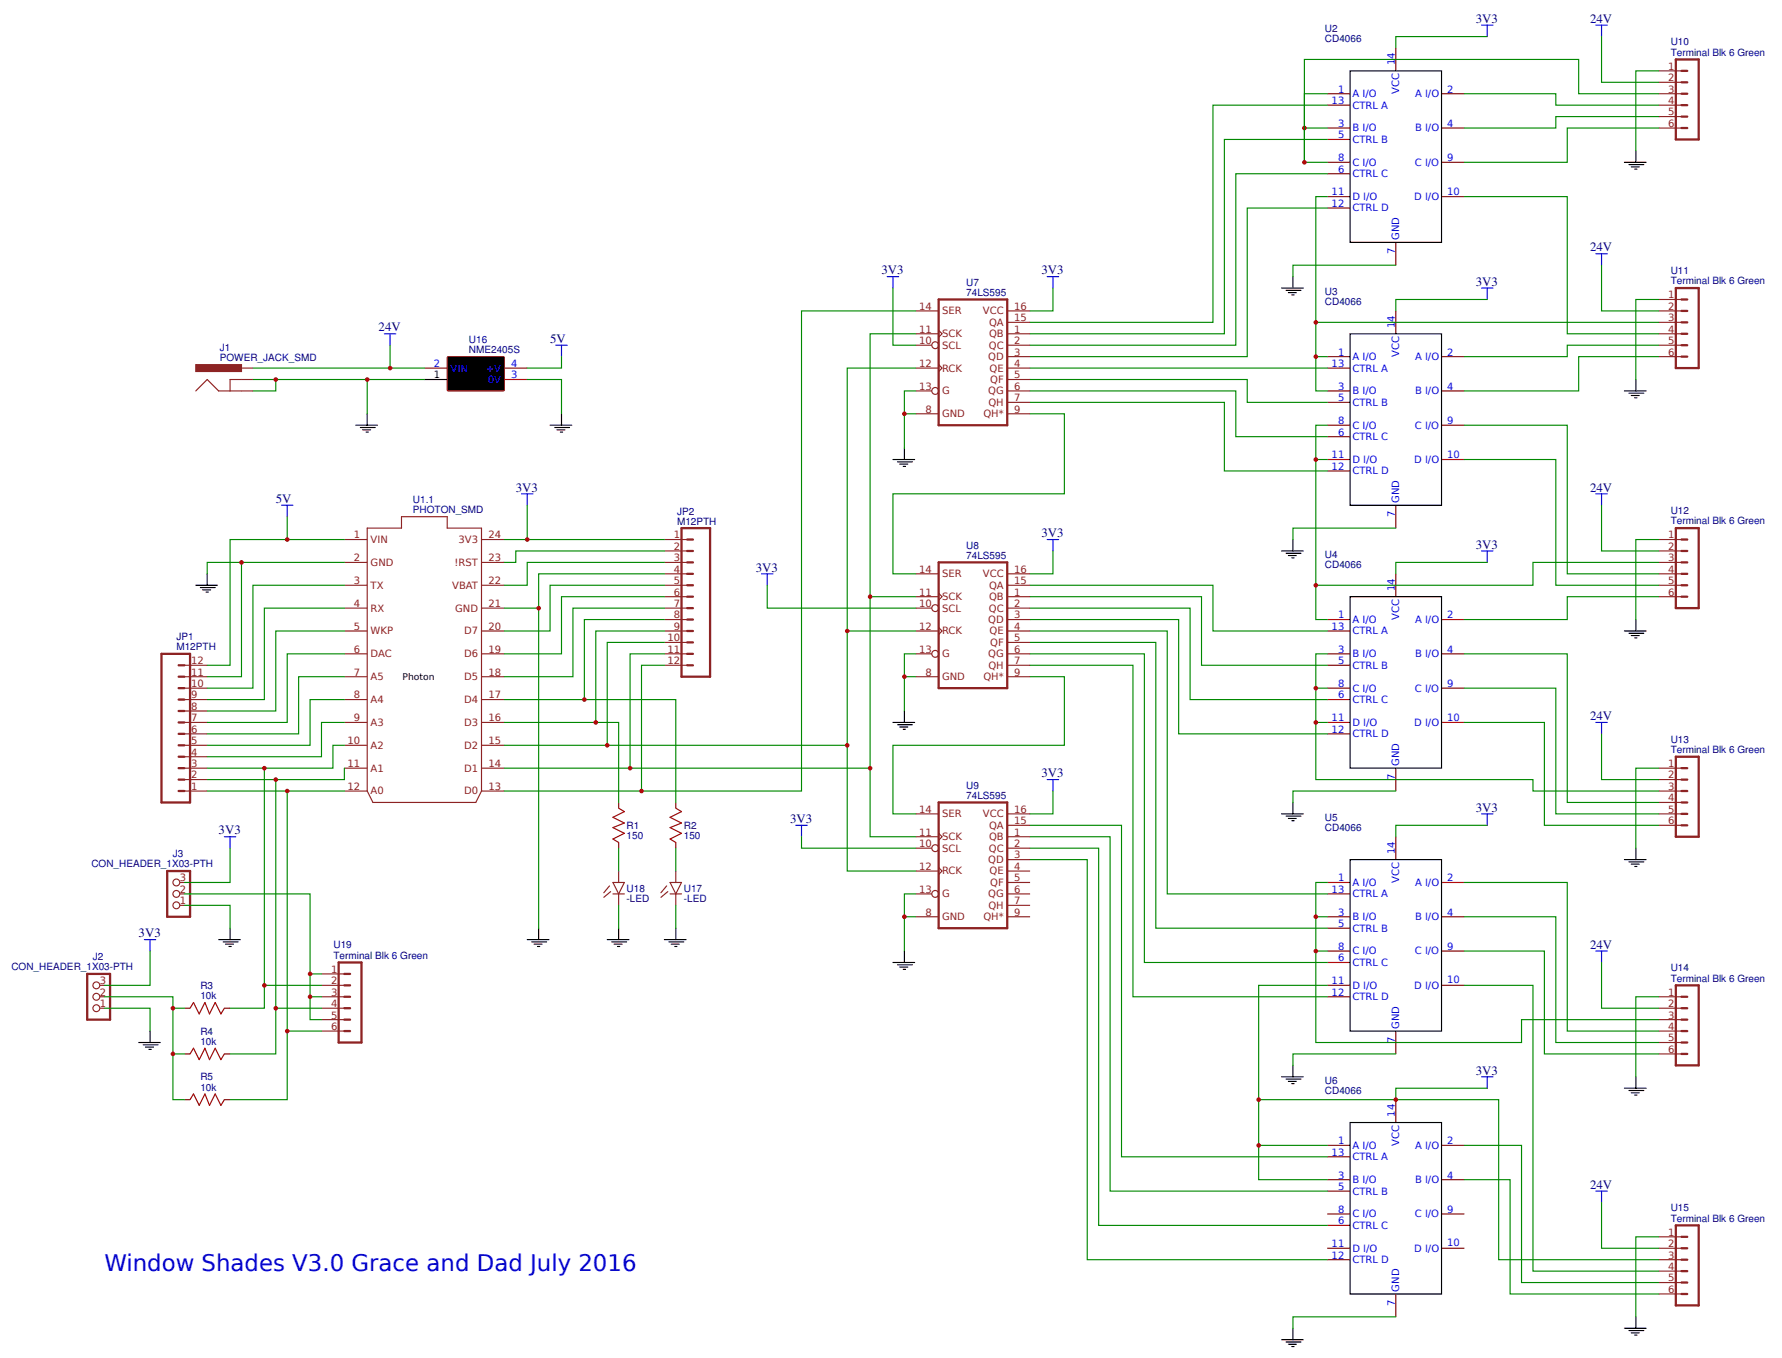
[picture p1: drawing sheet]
<svg xmlns="http://www.w3.org/2000/svg" width="416mm" height="317mm" viewBox="0 0 416 317" stroke-linecap="round" stroke-linejoin="round" font-family="sans-serif">
<g fill="none" stroke="#8d2323" stroke-width=".27">
<path d="M80.4 125.9h5.3M80.4 131.2h5.3M80.4 136.5h5.3M112.4 125.9h5.3M112.4 131.2h5.3M112.4 136.5h5.3M80.4 141.9h5.3M80.4 147.2h5.3M80.4 152.6h5.3M80.4 157.9h5.3M112.4 141.9h5.3M112.4 147.2h5.3"/>
<path d="M112.4 152.6h5.3M112.4 157.9h5.3M80.4 163.2h5.3M80.4 168.6h5.3M80.4 173.9h5.3M80.4 179.2h5.3M112.4 163.2h5.3M112.4 168.6h5.3M112.4 173.9h5.3M112.4 179.2h5.3M80.4 184.6h5.3M85.7 184.6l1.3 2.6h24l1.4-2.6"/>
<path d="M85.7 184.6v-61.4h8v-2.7h10.7v2.7h8v61.4M112.4 184.6h5.3"/>
</g>
<g fill="none" stroke="#800" stroke-width=".27">
<path d="M325.7 11.2v5.3M309.7 21.9h5.4M309.7 24.5h5.4M309.7 29.9h5.4M309.7 32.5h5.4M309.7 37.9h5.4M336.4 21.9h5.3M336.4 29.9h5.3M336.4 37.9h5.3M309.7 40.5h5.4M309.7 45.9h5.4M309.7 48.5h5.4"/>
<path d="M325.7 56.5v5.4M336.4 45.9h5.3M325.7 72.5v5.4M309.7 83.2h5.4M309.7 85.9h5.4M309.7 91.2h5.4M309.7 93.9h5.4M309.7 99.2h5.4M336.4 83.2h5.3M336.4 91.2h5.3M336.4 99.2h5.3M309.7 101.9h5.4"/>
<path d="M309.7 107.2h5.4M309.7 109.9h5.4M325.7 117.9v5.3M336.4 107.2h5.3M325.7 133.9v5.3M309.7 144.6h5.4M309.7 147.2h5.4M309.7 152.6h5.4M309.7 155.2h5.4M336.4 144.6h5.3M336.4 152.6h5.3M309.7 160.6h5.4"/>
<path d="M309.7 163.2h5.4M309.7 168.6h5.4M309.7 171.2h5.4M325.7 179.2v5.4M336.4 160.6h5.3M336.4 168.6h5.3M325.7 195.2v5.4M309.7 205.9h5.4M309.7 208.6h5.4M309.7 213.9h5.4M309.7 216.6h5.4M336.4 205.9h5.3"/>
<path d="M336.4 213.9h5.3M309.7 221.9h5.4M309.7 224.6h5.4M309.7 229.9h5.4M309.7 232.6h5.4M336.4 221.9h5.3M336.4 229.9h5.3M325.7 240.6v5.3M325.7 256.6v5.3M309.7 267.2h5.4M309.7 269.9h5.4M309.7 275.2h5.4"/>
<path d="M309.7 277.9h5.4M336.4 267.2h5.3M336.4 275.2h5.3M309.7 283.2h5.4M309.7 285.9h5.4M309.7 291.2h5.4M309.7 293.9h5.4M336.4 283.2h5.3M336.4 291.2h5.3M325.7 301.9v5.3"/>
</g>
<path d="M315.1 16.5h21.3v40h-21.3zM315.1 77.9h21.3v40h-21.3zM315.1 139.2h21.3v40h-21.3zM315.1 200.6h21.3v40h-21.3zM315.1 261.9h21.3v40h-21.3z" fill="none" stroke="#000" stroke-width=".27"/>
<path d="M213.7 72.5h-26.7v112.1h-69.3M213.7 77.9h-10.7v61.3h10.7M240.4 96.5h8v18.7h-40v18.7h5.3M203 139.2v56h10.7M240.4 157.9h8v16h-40v16h5.3" fill="none" stroke="#080" stroke-width=".27"/>
<circle cx="203" cy="139.2" r=".53" fill="#c00"/>
<path d="M117.7 179.2h85.3" fill="none" stroke="#080" stroke-width=".27"/>
<circle cx="203" cy="179.2" r=".53" fill="#c00"/>
<path d="M213.7 85.9h-16v61.3h16M197.7 147.2v56h16" fill="none" stroke="#080" stroke-width=".27"/>
<circle cx="197.7" cy="147.2" r=".53" fill="#c00"/>
<path d="M117.7 173.9h80" fill="none" stroke="#080" stroke-width=".27"/>
<circle cx="197.7" cy="173.9" r=".53" fill="#c00"/>
<path d="M208.4 107.2h5M209.4 107.7h3.5M210 108.3h1.8M210.8 108.8h.5M211 104.5v2.7" fill="none" stroke="#000" stroke-width=".27"/>
<path d="M213.7 96.5h-2.7v8M213.7 91.2h-2.7v5.3" fill="none" stroke="#080" stroke-width=".27"/>
<circle cx="211" cy="96.5" r=".53" fill="#c00"/>
<path d="M208.4 168.6h5M209.4 169.1h3.5M210 169.6h1.8M210.8 170.2h.5M211 165.9v2.7" fill="none" stroke="#000" stroke-width=".27"/>
<path d="M213.7 157.9h-2.7v8M213.7 152.6h-2.7v5.3" fill="none" stroke="#080" stroke-width=".27"/>
<circle cx="211" cy="157.9" r=".53" fill="#c00"/>
<path d="M208.4 224.6h5M209.4 225.1h3.5M210 225.6h1.8M210.8 226.2h.5M211 221.9v2.7" fill="none" stroke="#000" stroke-width=".27"/>
<path d="M213.7 213.9h-2.7v8M213.7 208.6h-2.7v5.3" fill="none" stroke="#080" stroke-width=".27"/>
<circle cx="211" cy="213.9" r=".53" fill="#c00"/>
<g fill="none" stroke="#00f" stroke-width=".27">
<path d="M345.7 5.9h2.7M347.1 5.9v2.6M372.4 5.9h2.7M373.7 5.9v2.6M372.4 59.2h2.7M373.7 59.2v2.7M207 64.5h2.7M208.4 64.5v2.7M244.4 64.5h2.6M245.7 64.5v2.7M345.7 67.2h2.7M347.1 67.2v2.7"/>
<path d="M372.4 115.2h2.7M373.7 115.2v2.7M177.7 133.9h2.7M179 133.9v2.6M244.4 125.9h2.6M245.7 125.9v2.6M345.7 128.5h2.7M347.1 128.5v2.7M372.4 168.6h2.7M373.7 168.6v2.6M185.7 192.6h2.7M187 192.6v2.6"/>
<path d="M244.4 181.9h2.6M245.7 181.9v2.7M345.7 189.9h2.7M347.1 189.9v2.7M372.4 221.9h2.7M373.7 221.9v2.7M345.7 251.2h2.7M347.1 251.2v2.7M372.4 277.9h2.7M373.7 277.9v2.7"/>
</g>
<g fill="none" stroke="#8d2323" stroke-width=".53">
<path d="M391.1 13.9h5.3v18.6h-5.3zM392.4 19.2h1.3M392.4 16.5h1.3M392.4 21.9h1.3M392.4 27.2h1.3M392.4 24.5h1.3M392.4 29.9h1.3M219 69.9h16v29.3h-16zM391.1 67.2h5.3v18.7h-5.3zM392.4 69.9h1.3M392.4 75.2h1.3M392.4 72.5h1.3"/>
<path d="M392.4 77.9h1.3M392.4 80.5h1.3M392.4 83.2h1.3M219 131.2h16v29.4h-16zM391.1 123.2h5.3v18.7h-5.3zM392.4 131.2h1.3M392.4 128.5h1.3M392.4 125.9h1.3M392.4 136.5h1.3M392.4 133.9h1.3M392.4 139.2h1.3M391.1 176.6h5.3v18.6h-5.3z"/>
<path d="M392.4 179.2h1.3M219 187.2h16v29.4h-16zM392.4 187.2h1.3M392.4 184.6h1.3M392.4 181.9h1.3M392.4 189.9h1.3M392.4 192.6h1.3M391.1 229.9h5.3v18.7h-5.3zM392.4 237.9h1.3M392.4 235.2h1.3M392.4 232.6h1.3M392.4 243.2h1.3"/>
<path d="M392.4 240.6h1.3M392.4 245.9h1.3M391.1 285.9h5.3v18.7h-5.3zM392.4 293.9h1.3M392.4 291.2h1.3M392.4 288.6h1.3M392.4 299.2h1.3M392.4 296.6h1.3M392.4 301.9h1.3"/>
</g>
<g fill="none" stroke="#8d2323" stroke-width=".27">
<path d="M387.1 16.5h5.3M387.1 19.2h5.3M387.1 21.9h5.3M387.1 24.5h5.3M387.1 27.2h5.3M387.1 29.9h5.3M213.7 77.9h5.3M213.7 72.5h5.3M219 77.1l.8 .8-.8 .8M235 77.9h5.4M235 72.5h5.4M235 75.2h5.4"/>
<path d="M387.1 77.9h5.3M387.1 72.5h5.3M387.1 75.2h5.3M387.1 69.9h5.3M213.7 80.5h3.7M213.7 85.9h5.3M213.7 91.2h3.7M213.7 96.5h5.3M219 85.1l.8 .8-.8 .8M235 80.5h5.4M235 83.2h5.4M235 85.9h5.4"/>
<path d="M235 88.5h5.4M235 91.2h5.4M235 93.9h5.4M235 96.5h5.4M387.1 80.5h5.3M387.1 83.2h5.3M213.7 139.2h5.3M213.7 133.9h5.3M219 138.4l.8 .8-.8 .8M235 139.2h5.4M235 133.9h5.4M235 136.5h5.4"/>
<path d="M387.1 139.2h5.3M387.1 133.9h5.3M387.1 136.5h5.3M387.1 125.9h5.3M387.1 128.5h5.3M387.1 131.2h5.3M213.7 141.9h3.7M213.7 147.2h5.3M213.7 152.6h3.7M213.7 157.9h5.3M219 146.4l.8 .8-.8 .8M235 141.9h5.4"/>
<path d="M235 144.6h5.4M235 147.2h5.4M235 149.9h5.4M235 152.6h5.4M235 155.2h5.4M235 157.9h5.4M387.1 179.2h5.3M213.7 195.2h5.3M213.7 197.9h3.7M213.7 189.9h5.3M219 194.4l.8 .8-.8 .8M235 195.2h5.4"/>
<path d="M235 197.9h5.4M235 189.9h5.4M235 192.6h5.4M387.1 189.9h5.3M387.1 192.6h5.3M387.1 181.9h5.3M387.1 184.6h5.3M387.1 187.2h5.3M213.7 203.2h5.3M213.7 208.6h3.7M213.7 213.9h5.3M219 202.4l.8 .8-.8 .8"/>
<path d="M235 200.6h5.4M235 203.2h5.4M235 205.9h5.4M235 208.6h5.4M235 211.2h5.4M235 213.9h5.4M387.1 232.6h5.3M387.1 235.2h5.3M387.1 237.9h5.3M387.1 240.6h5.3M387.1 243.2h5.3M387.1 245.9h5.3"/>
<path d="M387.1 288.6h5.3M387.1 291.2h5.3M387.1 293.9h5.3M387.1 296.6h5.3M387.1 299.2h5.3M387.1 301.9h5.3"/>
<circle cx="218.2" cy="91.2" r=".8"/>
<circle cx="218.2" cy="80.5" r=".8"/>
<circle cx="218.2" cy="141.9" r=".8"/>
<circle cx="218.2" cy="152.6" r=".8"/>
<circle cx="218.2" cy="197.9" r=".8"/>
<circle cx="218.2" cy="208.6" r=".8"/>
</g>
<g fill="none" stroke="#080" stroke-width=".27">
<path d="M347.1 8.5h-21.4v2.7M373.7 8.5v10.7h13.4M387.1 16.5h-5.4v18.7M304.4 29.9v8h5.3M309.7 24.5h-26.7v50.7h-42.6M309.7 32.5h-24v45.4h-45.3M309.7 21.9h-5.3v8h5.3M341.7 21.9h21.4v2.6h24M387.1 27.2h-24v2.7h-21.4M387.1 29.9h-21.4v8h-24M309.7 40.5h-21.3v40h-48M309.7 48.5h-18.7v34.7h-50.6"/>
<path d="M341.7 45.9h24v32h21.4M208.4 67.2v13.3h5.3M245.7 67.2v5.3h-5.3M325.7 61.9h-24v2.6M347.1 69.9h-21.4v2.6M373.7 61.9v10.6h13.4M387.1 69.9h-5.4v18.6M240.4 88.5h50.6v5.4h18.7M240.4 91.2h48v10.7h21.3M240.4 93.9h45.3v16h24M240.4 85.9h69.3M341.7 99.2h24v34.7h21.4"/>
<path d="M387.1 80.5h-21.4v2.7h-24M387.1 83.2h-18.7v8h-26.7M341.7 107.2h21.4v29.3h24M373.7 117.9v10.6h13.4M179 136.5v5.4h34.7M240.4 136.5h42.6v10.7h26.7M240.4 139.2h40v16h29.3M245.7 128.5v5.4h-5.3M325.7 123.2h-24v2.7M347.1 131.2h-21.4v2.7M387.1 139.2h-21.4v5.4h-24M387.1 125.9h-5.4v18.7"/>
<path d="M240.4 141.9h37.3v21.3h32M240.4 144.6h34.6v26.6h34.7M240.4 147.2h32v61.4h37.3M240.4 149.9h29.3v66.7h40M240.4 152.6h26.6v72h42.7M240.4 155.2h24v77.4h45.3M341.7 152.6h24v34.6h21.4M341.7 160.6h21.4v29.3h24M341.7 168.6h18.7v24h26.7M373.7 171.2v10.7h13.4M387.1 179.2h-5.4v18.7M187 195.2v2.7h26.7"/>
<path d="M240.4 192.6h21.3v77.3h48M240.4 195.2h18.6v82.7h50.7M240.4 197.9h16v88h53.3M245.7 184.6v5.3h-5.3M325.7 184.6h-24v2.6M347.1 192.6h-21.4v2.6M240.4 200.6h13.3v93.3h56M341.7 205.9h24v34.7h21.4M341.7 213.9h21.4v29.3h24M341.7 221.9h18.7v24h26.7M341.7 229.9h16v66.7h29.4M373.7 224.6v10.6h13.4"/>
<path d="M387.1 232.6h-5.4v18.6M325.7 245.9h-24v2.7M347.1 253.9h-21.4v2.7M341.7 267.2h13.4v32h32M341.7 275.2h10.7v26.7h34.7M373.7 280.6v10.6h13.4M387.1 288.6h-5.4v18.6M325.7 307.2h-24v2.7"/>
</g>
<g fill="none" stroke="#000" stroke-width=".27">
<path d="M379.1 37.9h5M380.1 38.4h3.5M380.7 38.9h1.8M381.5 39.5h.5M381.7 35.2v2.7M299.1 67.2h5M300.1 67.7h3.5M300.7 68.3h1.8M301.5 68.8h.5M301.7 64.5v2.7M379.1 91.2h5M380.1 91.7h3.5"/>
<path d="M380.7 92.3h1.8M381.5 92.8h.5M381.7 88.5v2.7M299.1 128.5h5M300.1 129.1h3.5M300.7 129.6h1.8M301.5 130.2h.5M301.7 125.9v2.6M379.1 147.2h5M380.1 147.8h3.5M380.7 148.3h1.8M381.5 148.8h.5"/>
<path d="M381.7 144.6v2.6M299.1 189.9h5M300.1 190.4h3.5M300.7 191h1.8M301.5 191.5h.5M301.7 187.2v2.7M381.7 197.9v2.7M379.1 200.6h5M380.1 201.1h3.5M380.7 201.6h1.8M381.5 202.2h.5M299.1 251.2h5"/>
<path d="M300.1 251.8h3.5M300.7 252.3h1.8M301.5 252.8h.5M301.7 248.6v2.6M379.1 253.9h5M380.1 254.4h3.5M380.7 255h1.8M381.5 255.5h.5M381.7 251.2v2.7M299.1 312.6h5M300.1 313.1h3.5M300.7 313.6h1.8"/>
<path d="M301.5 314.2h.5M301.7 309.9v2.7M379.1 309.9h5M380.1 310.4h3.5M380.7 311h1.8M381.5 311.5h.5M381.7 307.2v2.7"/>
</g>
<circle cx="304.4" cy="29.9" r=".53" fill="#c00"/>
<path d="M387.1 21.9h-18.7v-8h-64v24" fill="none" stroke="#080" stroke-width=".27"/>
<circle cx="304.4" cy="37.9" r=".53" fill="#c00"/>
<path d="M309.7 45.9h-2.6v37.3h2.6M307.1 83.2v8h2.6" fill="none" stroke="#080" stroke-width=".27"/>
<circle cx="307.1" cy="83.2" r=".53" fill="#c00"/>
<path d="M307.1 75.2h80" fill="none" stroke="#080" stroke-width=".27"/>
<circle cx="307.1" cy="75.2" r=".53" fill="#c00"/>
<path d="M309.7 99.2h-2.6v8h2.6M307.1 107.2v37.4h2.6" fill="none" stroke="#080" stroke-width=".27"/>
<circle cx="307.1" cy="107.2" r=".53" fill="#c00"/>
<path d="M387.1 131.2h-29.4v5.3h-50.6" fill="none" stroke="#080" stroke-width=".27"/>
<circle cx="307.1" cy="136.6" r=".53" fill="#c00"/>
<path d="M309.7 152.6h-2.6v8h2.6M307.1 160.6v8h2.6" fill="none" stroke="#080" stroke-width=".27"/>
<circle cx="307.1" cy="160.6" r=".53" fill="#c00"/>
<path d="M307.1 168.6v13.3h50.6v2.7h29.4" fill="none" stroke="#080" stroke-width=".27"/>
<circle cx="307.1" cy="168.6" r=".53" fill="#c00"/>
<path d="M307.1 213.9v8h2.6M309.7 205.9h-2.6v8h2.6" fill="none" stroke="#080" stroke-width=".27"/>
<circle cx="307.1" cy="213.9" r=".53" fill="#c00"/>
<path d="M307.1 221.9v21.3h48v-5.3h32" fill="none" stroke="#080" stroke-width=".27"/>
<circle cx="307.1" cy="221.9" r=".53" fill="#c00"/>
<path d="M309.7 229.9h-16v37.3h16M293.7 267.2v8h16" fill="none" stroke="#080" stroke-width=".27"/>
<circle cx="293.7" cy="267.2" r=".53" fill="#c00"/>
<path d="M293.7 256.6h56v37.3h37.4" fill="none" stroke="#080" stroke-width=".27"/>
<g fill="#c00">
<circle cx="325.7" cy="256.6" r=".53"/>
<circle cx="293.7" cy="256.6" r=".53"/>
</g>
<path d="M104.5 83.2h13.1l.1 .3v7.6l-.3 .1h-12.9l-.1-.3v-7.4z" fill="#000" stroke="#800" stroke-width=".27"/>
<path d="M99 85.9h5.4M117.7 85.9h5.3M117.7 88.5h5.3" fill="none" stroke="#800" stroke-width=".27"/>
<path d="M99 88.5h5.4" fill="none" stroke="#000" stroke-width=".27"/>
<path d="M59 88.5h5.4v2.7h-5.4M59 85.9h40M64.4 88.5h34.6" fill="none" stroke="#080" stroke-width=".27"/>
<circle cx="64.4" cy="88.5" r=".53" fill="#c00"/>
<path d="M129.7 80.5h2.7M131 80.5v2.7" fill="none" stroke="#00f" stroke-width=".27"/>
<path d="M85.7 88.5v8M123 88.5h8v8M131 83.2v2.7h-8" fill="none" stroke="#080" stroke-width=".27"/>
<path d="M83 99.2h5.1M84.1 99.7h3.5M85.7 96.5v2.7M128.4 99.2h5M129.4 99.7h3.5M131 96.5v2.7M84.6 100.3h1.9M85.4 100.8h.6M130 100.3h1.8M130.8 100.8h.5" fill="none" stroke="#000" stroke-width=".27"/>
<circle cx="85.7" cy="88.5" r=".53" fill="#c00"/>
<path d="M65.7 117.9h2.7M67 117.9v2.6M121.7 115.2h2.7M123 115.2v2.7" fill="none" stroke="#00f" stroke-width=".27"/>
<g fill="none" stroke="#080" stroke-width=".27">
<path d="M123 117.9v8h-5.3M56.4 131.2v26.7h-8M67 120.5v5.4h13.4M67 125.9h-13.3v29.3h-5.3M80.4 131.2h-32v2.7M80.4 136.5h-21.4v24.1h-10.6M80.4 157.9h-10.7v13.3h-21.3M80.4 152.6h-13.4v16h-18.6M80.4 147.2h-16v18.7h-16M80.4 141.9h-18.7v21.3h-13.3M80.4 179.2v2.7h-32M80.4 173.9h-2.7v5.3h-29.3"/>
<path d="M80.4 168.6h-5.4v8h-26.6M80.4 163.2h-8v10.7h-24M117.7 168.6h26.7v18.6M117.7 163.2h40v24M48.4 184.6h32M144.4 197.9v5.3M157.7 197.9v5.3M144.4 211.2v5.4M157.7 211.2v5.4"/>
</g>
<g fill="none" stroke="#000" stroke-width=".27">
<path d="M45.7 136.5h5.1M46.8 137.1h3.4M47.3 137.6h1.9M48.1 138.2h.5M48.4 133.9v2.6M141.7 219.2h5.1M142.8 219.8h3.4M144.4 216.6v2.6M155 219.2h5.1M156.1 219.8h3.5M157.7 216.6v2.6M143.3 220.3h1.9"/>
<path d="M144.1 220.8h.5M156.6 220.3h1.9M157.4 220.8h.6"/>
</g>
<g fill="none" stroke="#8d2323" stroke-width=".27">
<path d="M45.7 91.2l2.7-2.7 2.6 2.7h8M56.4 85.9h2.6M59 88.5h-5.3v2.7M155 125.9h5.4M155 128.5h5.4M155 131.2h5.4M155 133.9h5.4M155 136.5h5.4M155 139.2h5.4M43 157.9h5.4M43 155.2h5.4M155 155.2h5.4"/>
<path d="M155 141.9h5.4M155 144.6h5.4M155 147.2h5.4M155 149.9h5.4M155 152.6h5.4M43 179.2h5.4M43 176.6h5.4M43 173.9h5.4M43 171.2h5.4M43 168.6h5.4M43 165.9h5.4M43 163.2h5.4"/>
<path d="M43 160.6h5.4M43 184.6h5.4M43 181.9h5.4M142.2 206.7l-1.3 1.6M142.5 208l-1.6 1.4M143 208.6h2.7M143 205.9h2.7l-1.3 2.7zM144.4 203.2v2.7M144.4 208.6v2.6M155.6 206.7l-1.4 1.6M155.8 208l-1.6 1.4M156.4 205.9h2.6l-1.3 2.7z"/>
<path d="M156.4 208.6h2.6M157.7 203.2v2.7M157.7 208.6v2.6"/>
</g>
<path d="M144.4 188.6l1.3 .8-2.7 1.3 2.7 1.3-2.7 1.1 2.7 1.3-2.7 1.4 1.4 .8M157.7 188.6l1.3 .8-2.6 1.3 2.6 1.3-2.6 1.1 2.6 1.3-2.6 1.4 1.3 .8" fill="none" stroke="#a00000" stroke-width=".27"/>
<path d="M144.4 187.2v1.4M144.4 196.6v1.3M157.7 187.2v1.4M157.7 196.6v1.3" fill="none" stroke="#800" stroke-width=".27"/>
<path d="M45.7 85.1h10.7v1.6h-10.7z" fill="#8d2323" stroke="#8d2323" stroke-width=".27"/>
<g fill="none" stroke="#8d2323" stroke-width=".53">
<path d="M159 123.2h6.7v34.7h-6.7zM160.4 131.2h1.3M160.4 128.5h1.3M160.4 125.9h1.3M160.4 136.5h1.3M160.4 133.9h1.3M160.4 139.2h1.3M37.7 152.6h6.7v34.6h-6.7zM41.7 157.9h1.3M41.7 155.2h1.3M160.4 152.6h1.3M160.4 155.2h1.3"/>
<path d="M160.4 141.9h1.3M160.4 144.6h1.3M160.4 147.2h1.3M160.4 149.9h1.3M41.7 179.2h1.3M41.7 173.9h1.3M41.7 176.6h1.3M41.7 171.2h1.3M41.7 168.6h1.3M41.7 165.9h1.3M41.7 163.2h1.3M41.7 160.6h1.3"/>
<path d="M41.7 181.9h1.3M41.7 184.6h1.3"/>
</g>
<circle cx="67" cy="125.9" r=".53" fill="#c00"/>
<path d="M123 125.9h32" fill="none" stroke="#080" stroke-width=".27"/>
<circle cx="123" cy="125.9" r=".53" fill="#c00"/>
<path d="M155 128.5h-34.6v2.7h-2.7M155 131.2h-32v5.3h-5.3M155 133.9h-29.3v8h-8M155 136.5h-26.6v10.7h-10.7" fill="none" stroke="#080" stroke-width=".27"/>
<circle cx="56.4" cy="131.2" r=".53" fill="#c00"/>
<path d="M123 219.2h5.1M124.1 219.8h3.5M125.7 216.6v2.6M124.6 220.3h1.9M125.4 220.8h.6" fill="none" stroke="#000" stroke-width=".27"/>
<path d="M125.7 141.9v74.7" fill="none" stroke="#080" stroke-width=".27"/>
<circle cx="125.7" cy="141.9" r=".53" fill="#c00"/>
<path d="M155 139.2h-24v13.4h-13.3M155 141.9h-21.3v16h-16M155 144.6h-18.6v18.6" fill="none" stroke="#080" stroke-width=".27"/>
<circle cx="136.4" cy="163.2" r=".53" fill="#c00"/>
<path d="M155 147.2h-16v21.4" fill="none" stroke="#080" stroke-width=".27"/>
<circle cx="139" cy="168.6" r=".53" fill="#c00"/>
<path d="M155 149.9h-13.3v24" fill="none" stroke="#080" stroke-width=".27"/>
<circle cx="141.7" cy="173.9" r=".53" fill="#c00"/>
<path d="M155 152.6h-8v26.6" fill="none" stroke="#080" stroke-width=".27"/>
<circle cx="147" cy="179.2" r=".53" fill="#c00"/>
<path d="M155 155.2h-5.3v29.4" fill="none" stroke="#080" stroke-width=".27"/>
<circle cx="149.7" cy="184.6" r=".53" fill="#c00"/>
<path d="M20.3 227.2h5.4v10.7h-5.4zM79 224.6h5.4v18.6h-5.4zM80.4 232.6h1.3M80.4 229.9h1.3M80.4 227.2h1.3M80.4 237.9h1.3M80.4 235.2h1.3M80.4 240.6h1.3" fill="none" stroke="#8d2323" stroke-width=".53"/>
<g fill="none" stroke="#8d2323" stroke-width=".27">
<path d="M23.3 229.9h1M23.3 232.6h1M23.3 235.2h1M75 227.2h5.4M75 229.9h5.4M75 232.6h5.4M75 235.2h5.4M75 237.9h5.4M75 240.6h5.4"/>
<circle cx="22.5" cy="229.9" r=".8"/>
<circle cx="22.5" cy="235.2" r=".8"/>
<circle cx="22.5" cy="232.6" r=".8"/>
</g>
<path d="M44.4 235.2l.8-1.3 1.3 2.7 1.3-2.7 1.1 2.7 1.3-2.7 1.4 2.7 .8-1.4M44.4 245.9l.8-1.3 1.3 2.6 1.3-2.6 1.1 2.6 1.3-2.6 1.4 2.6 .8-1.3M44.4 256.6l.8-1.4 1.3 2.7 1.3-2.7 1.1 2.7 1.3-2.7 1.4 2.7 .8-1.3" fill="none" stroke="#a00000" stroke-width=".27"/>
<path d="M43 235.2h1.4M52.4 235.2h1.3M43 245.9h1.4M43 256.6h1.4M52.4 245.9h1.3M52.4 256.6h1.3" fill="none" stroke="#800" stroke-width=".27"/>
<path d="M43 235.2h-2.6v10.7h2.6M40.4 245.9v10.7h2.6" fill="none" stroke="#080" stroke-width=".27"/>
<circle cx="40.4" cy="245.9" r=".53" fill="#c00"/>
<path d="M24.3 235.2h10.7v5.4M24.3 232.6h16.1v2.6M35 221.9v8h-10.7M75 229.9h-13.3v5.3h-8M75 235.2h-10.6v10.7h-10.7M75 240.6h-8v16h-13.3" fill="none" stroke="#080" stroke-width=".27"/>
<path d="M33.7 219.2h2.7M35 219.2v2.7" fill="none" stroke="#00f" stroke-width=".27"/>
<path d="M32.4 243.2h5M33.4 243.8h3.5M34 244.3h1.8M34.8 244.8h.5M35 240.6v2.6" fill="none" stroke="#000" stroke-width=".27"/>
<circle cx="40.4" cy="235.2" r=".53" fill="#c00"/>
<path d="M39 203.2h5.4v10.7h-5.4z" fill="none" stroke="#8d2323" stroke-width=".53"/>
<g fill="none" stroke="#8d2323" stroke-width=".27">
<path d="M42 211.2h1M42 208.6h1M42 205.9h1"/>
<circle cx="41.2" cy="208.6" r=".8"/>
<circle cx="41.2" cy="211.2" r=".8"/>
<circle cx="41.2" cy="205.9" r=".8"/>
</g>
<path d="M52.4 195.2h2.6M53.7 195.2v2.7" fill="none" stroke="#00f" stroke-width=".27"/>
<path d="M51 219.2h5.1M52.1 219.8h3.5M53.7 216.6v2.6M52.6 220.3h1.9M53.4 220.8h.6" fill="none" stroke="#000" stroke-width=".27"/>
<path d="M53.7 197.9v8h-10.7M43 211.2h10.7v5.4M72.4 232.6v5.3h2.6M75 227.2h-2.6v5.4h2.6" fill="none" stroke="#080" stroke-width=".27"/>
<circle cx="72.4" cy="232.6" r=".53" fill="#c00"/>
<path d="M67 184.6v56" fill="none" stroke="#080" stroke-width=".27"/>
<g fill="#c00">
<circle cx="67" cy="184.6" r=".53"/>
<circle cx="67" cy="240.6" r=".53"/>
</g>
<path d="M64.4 181.9v53.3" fill="none" stroke="#080" stroke-width=".27"/>
<g fill="#c00">
<circle cx="64.4" cy="181.9" r=".53"/>
<circle cx="64.4" cy="235.2" r=".53"/>
</g>
<path d="M43 208.6h29.4v18.6" fill="none" stroke="#080" stroke-width=".27"/>
<circle cx="72.4" cy="227.2" r=".53" fill="#c00"/>
<path d="M61.7 179.2v50.7" fill="none" stroke="#080" stroke-width=".27"/>
<g fill="#c00">
<circle cx="61.7" cy="179.2" r=".53"/>
<circle cx="61.7" cy="229.9" r=".53"/>
</g>
<path d="M89.7 77.9h2.7M91 77.9v2.6" fill="none" stroke="#00f" stroke-width=".27"/>
<path d="M91 80.5v5.4" fill="none" stroke="#080" stroke-width=".27"/>
<circle cx="91" cy="85.9" r=".53" fill="#c00"/>
<text font-size="5.3" fill="#00f" x="24.3" y="296.6">Window Shades V3.0 Grace and Dad July 2016</text>
<g font-size="3" fill="#000080">
<text x="344.4" y="5.3">3V3</text>
<text x="371.1" y="5.3">24V</text>
<text x="371.1" y="58.7">24V</text>
<text x="205.7" y="64">3V3</text>
<text x="243" y="64">3V3</text>
<text x="344.4" y="66.7">3V3</text>
<text x="88.4" y="77.3">24V</text>
<text x="128.4" y="80">5V</text>
<text x="64.4" y="117.3">5V</text>
<text x="120.4" y="114.7">3V3</text>
<text x="371.1" y="114.7">24V</text>
<text x="243" y="125.3">3V3</text>
<text x="344.4" y="128">3V3</text>
<text x="176.4" y="133.3">3V3</text>
<text x="371.1" y="168">24V</text>
<text x="243" y="181.4">3V3</text>
<text x="344.4" y="189.4">3V3</text>
<text x="51" y="194.7">3V3</text>
<text x="184.4" y="192">3V3</text>
<text x="32.4" y="218.7">3V3</text>
<text x="371.1" y="221.4">24V</text>
<text x="344.4" y="250.7">3V3</text>
<text x="371.1" y="277.4">24V</text>
</g>
<g font-size="2.3" fill="#000080">
<text x="309.2" y="9.9">CD4066</text>
<text x="309.2" y="7.5">U2</text>
<text x="389.9" y="10.6">U10</text>
<text x="389.9" y="13">Terminal Blk 6 Green</text>
<text x="389.9" y="63.9">U11</text>
<text x="225.5" y="69">74LS595</text>
<text x="225.5" y="66.7">U7</text>
<text x="309.2" y="71.2">CD4066</text>
<text x="309.2" y="68.8">U3</text>
<text x="389.9" y="66.3">Terminal Blk 6 Green</text>
<text x="51.3" y="81.9">J1</text>
<text x="109.4" y="82.3">NME2405S</text>
<text x="109.4" y="79.9">U16</text>
<text x="51.3" y="84.3">POWER_JACK_SMD</text>
<text x="96.4" y="119.7">PHOTON_SMD</text>
<text x="96.4" y="117.3">U1.1</text>
<text x="389.9" y="119.9">U12</text>
<text x="158" y="122.4">M12PTH</text>
<text x="158" y="120.1">JP2</text>
<text x="389.9" y="122.3">Terminal Blk 6 Green</text>
<text x="225.5" y="130.4">74LS595</text>
<text x="225.5" y="128.1">U8</text>
<text x="309.2" y="130.1">U4</text>
<text x="309.2" y="132.5">CD4066</text>
<text x="41.2" y="149.4">JP1</text>
<text x="41.2" y="151.7">M12PTH</text>
<text x="389.9" y="173.3">U13</text>
<text x="389.9" y="175.7">Terminal Blk 6 Green</text>
<text x="225.5" y="184.1">U9</text>
<text x="225.5" y="186.4">74LS595</text>
<text x="309.2" y="191.5">U5</text>
<text x="146.2" y="195.8">150</text>
<text x="146.2" y="193.4">R1</text>
<text x="159.6" y="195.8">150</text>
<text x="159.6" y="193.4">R2</text>
<text x="309.2" y="193.9">CD4066</text>
<text x="21.3" y="202.3">CON_HEADER_1X03-PTH</text>
<text x="40.4" y="199.9">J3</text>
<text x="146.2" y="208.1">U18</text>
<text x="159.6" y="208.1">U17</text>
<text x="146.2" y="210.5">-LED</text>
<text x="159.6" y="210.5">-LED</text>
<text x="77.8" y="221.3">U19</text>
<text x="2.7" y="226.3">CON_HEADER_1X03-PTH</text>
<text x="21.7" y="223.9">J2</text>
<text x="77.8" y="223.7">Terminal Blk 6 Green</text>
<text x="389.9" y="226.6">U14</text>
<text x="46.8" y="233.1">10k</text>
<text x="46.8" y="230.7">R3</text>
<text x="389.9" y="229">Terminal Blk 6 Green</text>
<text x="46.8" y="243.8">10k</text>
<text x="46.8" y="241.4">R4</text>
<text x="46.8" y="254.4">10k</text>
<text x="46.8" y="252">R5</text>
<text x="309.2" y="255.2">CD4066</text>
<text x="309.2" y="252.8">U6</text>
<text x="389.9" y="285">Terminal Blk 6 Green</text>
<text x="389.9" y="282.6">U15</text>
</g>
<g font-size="2.3" fill="#00f">
<text x="325.5" y="15.2" transform="rotate(-90 325.5 15.2)">14</text>
<text x="312.2" y="21.6">1</text>
<text x="315.6" y="22.7">A I/O</text>
<text x="326.5" y="21.9" transform="rotate(-90 326.5 21.9)">VCC</text>
<text x="330.2" y="22.7">A I/O</text>
<text x="337.7" y="21.6">2</text>
<text x="310.7" y="24.3">13</text>
<text x="312.2" y="29.6">3</text>
<text x="315.6" y="25.3">CTRL A</text>
<text x="337.7" y="29.6">4</text>
<text x="312.2" y="32.3">5</text>
<text x="315.6" y="30.7">B I/O</text>
<text x="315.6" y="33.3">CTRL B</text>
<text x="330.2" y="30.7">B I/O</text>
<text x="312.2" y="37.6">8</text>
<text x="312.2" y="40.3">6</text>
<text x="315.6" y="38.7">C I/O</text>
<text x="315.6" y="41.3">CTRL C</text>
<text x="330.2" y="38.7">C I/O</text>
<text x="337.7" y="37.6">9</text>
<text x="310.7" y="45.6">11</text>
<text x="315.6" y="46.7">D I/O</text>
<text x="330" y="46.7">D I/O</text>
<text x="337.7" y="45.4">10</text>
<text x="310.7" y="48.3">12</text>
<text x="315.6" y="49.3">CTRL D</text>
<text x="325.5" y="59.4" transform="rotate(-90 325.5 59.4)">7</text>
<text x="326.5" y="56" transform="rotate(-90 326.5 56)">GND</text>
<text x="325.5" y="76.5" transform="rotate(-90 325.5 76.5)">14</text>
<text x="312.2" y="82.9">1</text>
<text x="326.5" y="83.3" transform="rotate(-90 326.5 83.3)">VCC</text>
<text x="337.7" y="82.9">2</text>
<text x="101.3" y="85.6">2</text>
<text x="105.2" y="86.7">VIN</text>
<text x="113.3" y="86.7">+V</text>
<text x="113.8" y="89.3">0V</text>
<text x="119.3" y="85.6">4</text>
<text x="119.3" y="88.3">3</text>
<text x="310.7" y="85.6">13</text>
<text x="315.6" y="84">A I/O</text>
<text x="315.6" y="86.7">CTRL A</text>
<text x="330.2" y="84">A I/O</text>
<text x="312.2" y="90.9">3</text>
<text x="312.2" y="93.6">5</text>
<text x="315.6" y="92">B I/O</text>
<text x="315.6" y="94.7">CTRL B</text>
<text x="330.2" y="92">B I/O</text>
<text x="337.7" y="90.9">4</text>
<text x="312.2" y="98.9">8</text>
<text x="312.2" y="101.6">6</text>
<text x="315.6" y="100">C I/O</text>
<text x="330.2" y="100">C I/O</text>
<text x="337.7" y="98.9">9</text>
<text x="310.7" y="106.9">11</text>
<text x="315.6" y="102.7">CTRL C</text>
<text x="337.7" y="106.8">10</text>
<text x="310.7" y="109.6">12</text>
<text x="315.6" y="108">D I/O</text>
<text x="315.6" y="110.7">CTRL D</text>
<text x="330" y="108">D I/O</text>
<text x="326.5" y="117.3" transform="rotate(-90 326.5 117.3)">GND</text>
<text x="325.5" y="120.7" transform="rotate(-90 325.5 120.7)">7</text>
<text x="325.5" y="137.9" transform="rotate(-90 325.5 137.9)">14</text>
<text x="310.7" y="147">13</text>
<text x="312.2" y="144.3">1</text>
<text x="315.6" y="145.4">A I/O</text>
<text x="315.6" y="148">CTRL A</text>
<text x="326.5" y="144.6" transform="rotate(-90 326.5 144.6)">VCC</text>
<text x="330.2" y="145.4">A I/O</text>
<text x="337.7" y="144.3">2</text>
<text x="312.2" y="152.3">3</text>
<text x="312.2" y="155">5</text>
<text x="315.6" y="153.4">B I/O</text>
<text x="330.2" y="153.4">B I/O</text>
<text x="337.7" y="152.3">4</text>
<text x="312.2" y="160.3">8</text>
<text x="315.6" y="156">CTRL B</text>
<text x="315.6" y="161.4">C I/O</text>
<text x="330.2" y="161.4">C I/O</text>
<text x="337.7" y="160.3">9</text>
<text x="312.2" y="163">6</text>
<text x="315.6" y="164">CTRL C</text>
<text x="310.7" y="168.3">11</text>
<text x="310.7" y="171">12</text>
<text x="315.6" y="169.4">D I/O</text>
<text x="315.6" y="172">CTRL D</text>
<text x="330" y="169.4">D I/O</text>
<text x="337.7" y="168.1">10</text>
<text x="326.5" y="178.7" transform="rotate(-90 326.5 178.7)">GND</text>
<text x="325.5" y="182" transform="rotate(-90 325.5 182)">7</text>
<text x="325.5" y="199.2" transform="rotate(-90 325.5 199.2)">14</text>
<text x="310.7" y="208.3">13</text>
<text x="312.2" y="205.6">1</text>
<text x="315.6" y="206.7">A I/O</text>
<text x="315.6" y="209.4">CTRL A</text>
<text x="326.5" y="206" transform="rotate(-90 326.5 206)">VCC</text>
<text x="330.2" y="206.7">A I/O</text>
<text x="337.7" y="205.6">2</text>
<text x="312.2" y="213.6">3</text>
<text x="315.6" y="214.7">B I/O</text>
<text x="330.2" y="214.7">B I/O</text>
<text x="337.7" y="213.6">4</text>
<text x="312.2" y="216.3">5</text>
<text x="312.2" y="221.6">8</text>
<text x="315.6" y="217.4">CTRL B</text>
<text x="337.7" y="221.6">9</text>
<text x="312.2" y="224.3">6</text>
<text x="315.6" y="222.7">C I/O</text>
<text x="315.6" y="225.4">CTRL C</text>
<text x="330.2" y="222.7">C I/O</text>
<text x="310.7" y="229.6">11</text>
<text x="310.7" y="232.3">12</text>
<text x="315.6" y="230.7">D I/O</text>
<text x="315.6" y="233.4">CTRL D</text>
<text x="330" y="230.7">D I/O</text>
<text x="337.7" y="229.5">10</text>
<text x="325.5" y="243.4" transform="rotate(-90 325.5 243.4)">7</text>
<text x="326.5" y="240" transform="rotate(-90 326.5 240)">GND</text>
<text x="325.5" y="260.6" transform="rotate(-90 325.5 260.6)">14</text>
<text x="310.7" y="269.6">13</text>
<text x="312.2" y="267">1</text>
<text x="315.6" y="268">A I/O</text>
<text x="326.5" y="267.3" transform="rotate(-90 326.5 267.3)">VCC</text>
<text x="330.2" y="268">A I/O</text>
<text x="337.7" y="267">2</text>
<text x="312.2" y="275">3</text>
<text x="315.6" y="270.7">CTRL A</text>
<text x="337.7" y="275">4</text>
<text x="312.2" y="277.6">5</text>
<text x="315.6" y="276">B I/O</text>
<text x="315.6" y="278.7">CTRL B</text>
<text x="330.2" y="276">B I/O</text>
<text x="312.2" y="283">8</text>
<text x="312.2" y="285.6">6</text>
<text x="315.6" y="284">C I/O</text>
<text x="315.6" y="286.7">CTRL C</text>
<text x="330.2" y="284">C I/O</text>
<text x="337.7" y="283">9</text>
<text x="310.7" y="291">11</text>
<text x="310.7" y="293.6">12</text>
<text x="315.6" y="292">D I/O</text>
<text x="330" y="292">D I/O</text>
<text x="337.7" y="290.8">10</text>
<text x="315.6" y="294.7">CTRL D</text>
<text x="325.5" y="304.7" transform="rotate(-90 325.5 304.7)">7</text>
<text x="326.5" y="301.4" transform="rotate(-90 326.5 301.4)">GND</text>
</g>
<g font-size="2.3" fill="#8d2323">
<text x="389.3" y="16.3">1</text>
<text x="389.3" y="18.9">2</text>
<text x="389.3" y="21.6">3</text>
<text x="389.3" y="24.3">4</text>
<text x="389.3" y="26.9">5</text>
<text x="389.3" y="29.6">6</text>
<text x="389.3" y="69.6">1</text>
<text x="214.5" y="77.6">11</text>
<text x="214.5" y="72.3">14</text>
<text x="219.8" y="73.3">SER</text>
<text x="229.4" y="73.3">VCC</text>
<text x="230.8" y="76">QA</text>
<text x="236.6" y="77.6">1</text>
<text x="236.6" y="74.9">15</text>
<text x="236.6" y="72.3">16</text>
<text x="389.3" y="72.3">2</text>
<text x="389.3" y="74.9">3</text>
<text x="389.3" y="77.6">4</text>
<text x="214.5" y="80.3">10</text>
<text x="219.8" y="81.3">SCL</text>
<text x="219.8" y="78.7">SCK</text>
<text x="230.8" y="81.3">QC</text>
<text x="230.8" y="78.7">QB</text>
<text x="236.6" y="80.3">2</text>
<text x="236.6" y="82.9">3</text>
<text x="389.3" y="80.3">5</text>
<text x="389.3" y="82.9">6</text>
<text x="214.5" y="85.6">12</text>
<text x="219.8" y="86.7">RCK</text>
<text x="230.6" y="84">QD</text>
<text x="230.9" y="86.7">QE</text>
<text x="231.1" y="89.3">QF</text>
<text x="236.6" y="85.6">4</text>
<text x="236.6" y="88.3">5</text>
<text x="214.5" y="90.9">13</text>
<text x="219.8" y="92">G</text>
<text x="230.6" y="92">QG</text>
<text x="230.7" y="94.7">QH</text>
<text x="236.6" y="90.9">6</text>
<text x="236.6" y="93.6">7</text>
<text x="216" y="96.3">8</text>
<text x="219.8" y="97.3">GND</text>
<text x="229.5" y="97.3">QH*</text>
<text x="236.6" y="96.3">9</text>
<text x="82.6" y="125.6">1</text>
<text x="114" y="125.6">24</text>
<text x="157.3" y="125.6">1</text>
<text x="389.3" y="125.6">1</text>
<text x="82.6" y="130.9">2</text>
<text x="86.5" y="126.7">VIN</text>
<text x="107" y="126.7">3V3</text>
<text x="114" y="130.9">23</text>
<text x="157.3" y="128.3">2</text>
<text x="157.3" y="130.9">3</text>
<text x="389.3" y="128.3">2</text>
<text x="389.3" y="130.9">3</text>
<text x="82.6" y="136.3">3</text>
<text x="86.5" y="132">GND</text>
<text x="86.5" y="137.4">TX</text>
<text x="105.5" y="137.4">VBAT</text>
<text x="106.1" y="132">!RST</text>
<text x="114" y="136.3">22</text>
<text x="157.3" y="133.6">4</text>
<text x="157.3" y="136.3">5</text>
<text x="214.5" y="133.6">14</text>
<text x="219.8" y="134.7">SER</text>
<text x="229.4" y="134.7">VCC</text>
<text x="230.8" y="137.4">QA</text>
<text x="236.6" y="136.3">15</text>
<text x="236.6" y="133.6">16</text>
<text x="389.3" y="133.6">4</text>
<text x="389.3" y="136.3">5</text>
<text x="82.6" y="141.6">4</text>
<text x="86.5" y="142.7">RX</text>
<text x="106.2" y="142.7">GND</text>
<text x="114" y="141.6">21</text>
<text x="157.3" y="139">6</text>
<text x="157.3" y="141.6">7</text>
<text x="214.5" y="141.6">10</text>
<text x="214.5" y="139">11</text>
<text x="219.8" y="142.7">SCL</text>
<text x="219.8" y="140">SCK</text>
<text x="230.8" y="142.7">QC</text>
<text x="230.8" y="140">QB</text>
<text x="236.6" y="141.6">2</text>
<text x="236.6" y="139">1</text>
<text x="389.3" y="139">6</text>
<text x="82.6" y="147">5</text>
<text x="86.5" y="148">WKP</text>
<text x="108.3" y="148">D7</text>
<text x="114" y="147">20</text>
<text x="155.8" y="149.6">10</text>
<text x="157.3" y="144.3">8</text>
<text x="157.3" y="147">9</text>
<text x="214.5" y="147">12</text>
<text x="219.8" y="148">RCK</text>
<text x="230.6" y="145.4">QD</text>
<text x="230.9" y="148">QE</text>
<text x="236.6" y="147">4</text>
<text x="236.6" y="149.6">5</text>
<text x="236.6" y="144.3">3</text>
<text x="44.6" y="155">12</text>
<text x="82.6" y="152.3">6</text>
<text x="86.5" y="153.4">DAC</text>
<text x="108.3" y="153.4">D6</text>
<text x="114" y="152.3">19</text>
<text x="155.8" y="152.3">11</text>
<text x="155.8" y="155">12</text>
<text x="214.5" y="152.3">13</text>
<text x="219.8" y="153.4">G</text>
<text x="230.6" y="153.4">QG</text>
<text x="231.1" y="150.7">QF</text>
<text x="236.6" y="152.3">6</text>
<text x="236.6" y="155">7</text>
<text x="44.6" y="160.3">10</text>
<text x="44.6" y="157.6">11</text>
<text x="82.6" y="157.6">7</text>
<text x="86.5" y="158.7">A5</text>
<text x="108.3" y="158.7">D5</text>
<text x="114" y="157.6">18</text>
<text x="216" y="157.6">8</text>
<text x="219.8" y="158.7">GND</text>
<text x="229.5" y="158.7">QH*</text>
<text x="230.7" y="156">QH</text>
<text x="236.6" y="157.6">9</text>
<text x="44.6" y="165.6">8</text>
<text x="44.6" y="163">9</text>
<text x="82.6" y="163">8</text>
<text x="86.5" y="164">A4</text>
<text x="108.3" y="164">D4</text>
<text x="114" y="163">17</text>
<text x="44.6" y="173.6">5</text>
<text x="44.6" y="171">6</text>
<text x="44.6" y="168.3">7</text>
<text x="81.1" y="173.6">10</text>
<text x="82.6" y="168.3">9</text>
<text x="86.5" y="169.4">A3</text>
<text x="108.3" y="169.4">D3</text>
<text x="114" y="168.3">16</text>
<text x="114" y="173.6">15</text>
<text x="44.6" y="179">3</text>
<text x="44.6" y="176.3">4</text>
<text x="81.1" y="179">11</text>
<text x="86.5" y="174.7">A2</text>
<text x="108.3" y="174.7">D2</text>
<text x="114" y="179">14</text>
<text x="389.3" y="179">1</text>
<text x="44.6" y="184.3">1</text>
<text x="44.6" y="181.6">2</text>
<text x="81.1" y="184.3">12</text>
<text x="86.5" y="180">A1</text>
<text x="86.5" y="185.4">A0</text>
<text x="108.3" y="180">D1</text>
<text x="108.3" y="185.4">D0</text>
<text x="114" y="184.3">13</text>
<text x="389.3" y="181.6">2</text>
<text x="389.3" y="184.3">3</text>
<text x="214.5" y="189.6">14</text>
<text x="219.8" y="190.7">SER</text>
<text x="229.4" y="190.7">VCC</text>
<text x="236.6" y="189.6">16</text>
<text x="389.3" y="187">4</text>
<text x="389.3" y="189.6">5</text>
<text x="214.5" y="197.6">10</text>
<text x="214.5" y="195">11</text>
<text x="219.8" y="196">SCK</text>
<text x="230.8" y="196">QB</text>
<text x="230.8" y="193.4">QA</text>
<text x="236.6" y="197.6">2</text>
<text x="236.6" y="195">1</text>
<text x="236.6" y="192.3">15</text>
<text x="389.3" y="192.3">6</text>
<text x="214.5" y="203">12</text>
<text x="219.8" y="198.7">SCL</text>
<text x="230.6" y="201.4">QD</text>
<text x="230.8" y="198.7">QC</text>
<text x="236.6" y="203">4</text>
<text x="236.6" y="200.3">3</text>
<text x="42" y="208.3">2</text>
<text x="42" y="205.6">3</text>
<text x="214.5" y="208.3">13</text>
<text x="219.8" y="204">RCK</text>
<text x="219.8" y="209.4">G</text>
<text x="230.6" y="209.4">QG</text>
<text x="230.9" y="204">QE</text>
<text x="231.1" y="206.7">QF</text>
<text x="236.6" y="205.6">5</text>
<text x="236.6" y="208.3">6</text>
<text x="42" y="211">1</text>
<text x="216" y="213.6">8</text>
<text x="219.8" y="214.7">GND</text>
<text x="229.5" y="214.7">QH*</text>
<text x="230.7" y="212">QH</text>
<text x="236.6" y="211">7</text>
<text x="236.6" y="213.6">9</text>
<text x="77.3" y="227">1</text>
<text x="23.3" y="232.3">2</text>
<text x="23.3" y="229.6">3</text>
<text x="77.3" y="229.6">2</text>
<text x="77.3" y="232.3">3</text>
<text x="389.3" y="232.3">1</text>
<text x="23.3" y="235">1</text>
<text x="77.3" y="235">4</text>
<text x="77.3" y="237.6">5</text>
<text x="389.3" y="235">2</text>
<text x="389.3" y="237.6">3</text>
<text x="77.3" y="240.3">6</text>
<text x="389.3" y="240.3">4</text>
<text x="389.3" y="243">5</text>
<text x="389.3" y="245.6">6</text>
<text x="389.3" y="288.3">1</text>
<text x="389.3" y="291">2</text>
<text x="389.3" y="293.6">3</text>
<text x="389.3" y="296.3">4</text>
<text x="389.3" y="299">5</text>
<text x="389.3" y="301.6">6</text>
</g>
<text font-size="2.3" x="101.3" y="88.3">1</text>
<text font-size="2.1" x="94" y="158.7">Photon</text>
</svg>
